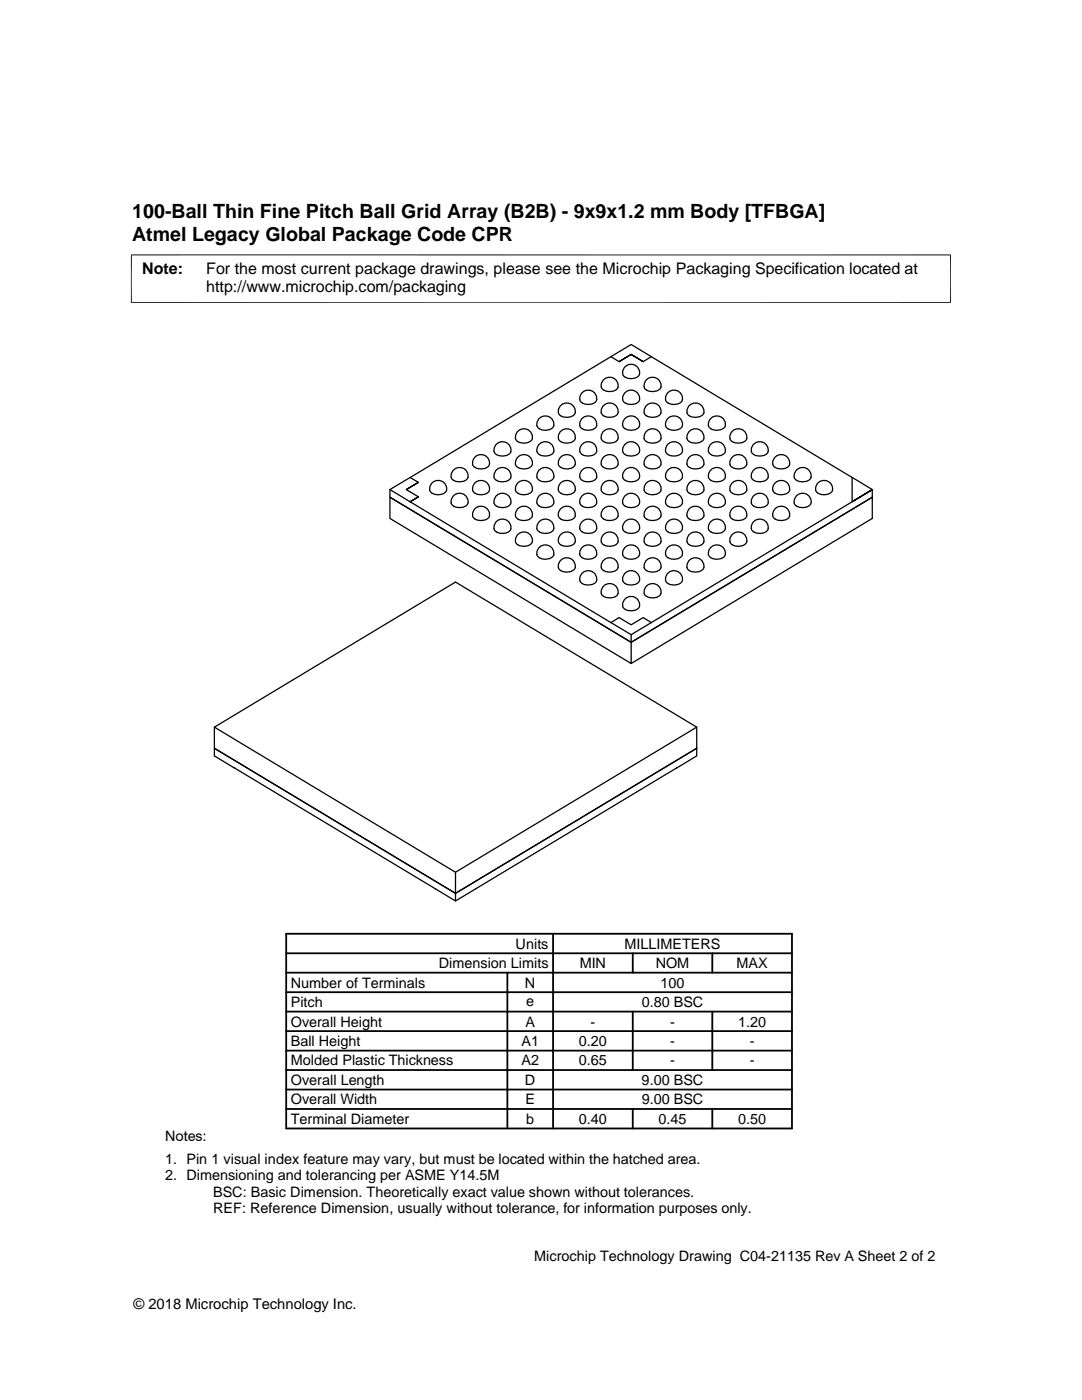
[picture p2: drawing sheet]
<svg xmlns="http://www.w3.org/2000/svg" width="216mm" height="279mm" viewBox="0 0 216 279" stroke-linecap="round" stroke-linejoin="round" font-family="sans-serif">
<g fill="none" stroke="#000" stroke-width=".25">
<path d="M116.3 78.2a1.68 1.68 0 0 1 2-.1 1.68 1.68 0 0 1 .7 1.9 2 2 0 0 1-3.3-.2l.2-1.1zM120.6 75.7a1.68 1.68 0 0 1 2-.2 1.68 1.68 0 0 1 .7 1.9 2.01 2.01 0 0 1-3.3-.2l.2-1zM121.9 71.2l4-2.5 44.1 26.6M121.9 71.2l1.6 1zM121.9 71.2h.1M121.9 71.2l-40 24.1M123.5 72.2l2.4-1.5 2.4 1.5-2.4-1.5zM124.8 73.1a1.68 1.68 0 0 1 2-.1 1.68 1.68 0 0 1 .8 1.8 2.01 2.01 0 0 1-3.4-.2l.2-1zM124.8 78.2a1.68 1.68 0 0 1 2-.1 1.68 1.68 0 0 1 .8 1.9 2 2 0 0 1-3.4-.2l.3-1.1zM128.3 72.2l1.7-1zM129.1 75.7a1.7 1.7 0 0 1 2-.2 1.7 1.7 0 0 1 .7 1.9 2.03 2.03 0 0 1-3.3-.2l.2-1zM133.4 78.2a1.69 1.69 0 0 1 2-.1 1.69 1.69 0 0 1 .7 1.9 2.02 2.02 0 0 1-3.3-.2l.2-1.1z"/>
<path d="M77.8 97.7v1.5l48.1 29v-1.5M77.8 99.2l48.1 29v4.2l-48.1-28.9zM81.1 97.7l2.4-1.4-2.4 1.4 2.4 1.4-1.7 1 1.7-1M83.5 96.3l-1.7-1-4 2.4 4 2.4M86.3 96.3a1.68 1.68 0 0 1 2-.2 1.68 1.68 0 0 1 .7 1.9 2.02 2.02 0 0 1-3.3-.2l.2-1.1zM90.6 98.8a1.68 1.68 0 0 1 2-.1 1.68 1.68 0 0 1 .7 1.9 2.01 2.01 0 0 1-3.3-.2l.2-1.1zM90.6 93.7a1.68 1.68 0 0 1 2-.2 1.68 1.68 0 0 1 .7 1.9 2.01 2.01 0 0 1-3.3-.2l.2-1zM94.9 96.3a1.7 1.7 0 0 1 2-.2 1.7 1.7 0 0 1 .7 1.9 2.03 2.03 0 0 1-3.3-.2l.2-1.1zM94.9 91.1a1.7 1.7 0 0 1 2-.1 1.7 1.7 0 0 1 .7 1.8 2.02 2.02 0 0 1-3.3-.2l.2-1zM99.2 93.7a1.7 1.7 0 0 1 2-.2 1.7 1.7 0 0 1 .7 1.9 2.04 2.04 0 0 1-3.3-.2l.2-1zM99.2 88.5a1.7 1.7 0 0 1 2-.1 1.7 1.7 0 0 1 .7 1.9 2.04 2.04 0 0 1-3.3-.2l.2-1.1zM99.2 98.8a1.7 1.7 0 0 1 2-.1 1.7 1.7 0 0 1 .7 1.9 2.04 2.04 0 0 1-3.3-.2l.2-1.1z"/>
<path d="M103.4 96.3a1.69 1.69 0 0 1 2.1-.2 1.69 1.69 0 0 1 .7 1.9 2.04 2.04 0 0 1-3.4-.2l.3-1.1zM103.4 86a1.69 1.69 0 0 1 2.1-.2 1.69 1.69 0 0 1 .7 1.9 2.04 2.04 0 0 1-3.4-.2l.3-1.1zM103.5 91.1a1.69 1.69 0 0 1 1.9-.1 1.69 1.69 0 0 1 .8 1.8 2.02 2.02 0 0 1-3.4-.2l.3-1zM107.7 83.4a1.69 1.69 0 0 1 2-.1 1.69 1.69 0 0 1 .7 1.8 2.04 2.04 0 0 1-3.3-.2l.2-1zM107.7 98.8a1.69 1.69 0 0 1 2-.1 1.69 1.69 0 0 1 .7 1.9 2.03 2.03 0 0 1-3.3-.2l.2-1.1zM107.7 93.7a1.69 1.69 0 0 1 2-.2 1.69 1.69 0 0 1 .7 1.9 2.03 2.03 0 0 1-3.3-.2l.2-1zM107.7 88.5a1.69 1.69 0 0 1 2-.1 1.69 1.69 0 0 1 .7 1.9 2.03 2.03 0 0 1-3.3-.2l.2-1.1zM112 96.3a1.69 1.69 0 0 1 2-.2 1.69 1.69 0 0 1 .7 1.9 2.01 2.01 0 0 1-3.3-.2l.2-1.1zM112 86a1.69 1.69 0 0 1 2-.2 1.69 1.69 0 0 1 .7 1.9 2 2 0 0 1-3.3-.2l.2-1.1zM112 80.8a1.68 1.68 0 0 1 2-.1 1.68 1.68 0 0 1 .7 1.9 2.01 2.01 0 0 1-3.3-.2l.2-1.1zM112 91.1a1.68 1.68 0 0 1 2-.1 1.68 1.68 0 0 1 .7 1.8 2.01 2.01 0 0 1-3.3-.2l.2-1zM116.3 98.8a1.68 1.68 0 0 1 2-.1 1.68 1.68 0 0 1 .7 1.9 2.01 2.01 0 0 1-3.3-.2l.2-1.1z"/>
<path d="M116.3 93.7a1.68 1.68 0 0 1 2-.2 1.68 1.68 0 0 1 .7 1.9 2.01 2.01 0 0 1-3.3-.2l.2-1zM116.3 88.5a1.68 1.68 0 0 1 2-.1 1.68 1.68 0 0 1 .7 1.9 2.01 2.01 0 0 1-3.3-.2l.2-1.1zM116.3 83.4a1.68 1.68 0 0 1 2-.1 1.68 1.68 0 0 1 .7 1.8 2.01 2.01 0 0 1-3.3-.2l.2-1zM120.6 86a1.68 1.68 0 0 1 2-.2 1.68 1.68 0 0 1 .7 1.9 2.01 2.01 0 0 1-3.3-.2l.2-1.1zM120.6 80.8a1.68 1.68 0 0 1 2-.1 1.68 1.68 0 0 1 .7 1.9 2.01 2.01 0 0 1-3.3-.2l.2-1.1zM120.6 96.3a1.68 1.68 0 0 1 2-.2 1.68 1.68 0 0 1 .7 1.9 2.01 2.01 0 0 1-3.3-.2l.2-1.1zM120.6 91.1a1.68 1.68 0 0 1 2-.1 1.68 1.68 0 0 1 .7 1.8 2 2 0 0 1-3.3-.2l.2-1zM124.8 83.4a1.68 1.68 0 0 1 2-.1 1.68 1.68 0 0 1 .8 1.8 2.02 2.02 0 0 1-3.4-.2l.2-1zM124.8 93.7a1.68 1.68 0 0 1 2-.2 1.68 1.68 0 0 1 .8 1.9 2.01 2.01 0 0 1-3.4-.2l.2-1zM124.8 88.5a1.68 1.68 0 0 1 2-.1 1.68 1.68 0 0 1 .8 1.9 2.01 2.01 0 0 1-3.4-.2l.2-1.1zM124.8 98.8a1.68 1.68 0 0 1 2-.1 1.68 1.68 0 0 1 .8 1.9 2.01 2.01 0 0 1-3.4-.2l.2-1.1zM129.1 96.3a1.7 1.7 0 0 1 2-.2 1.7 1.7 0 0 1 .7 1.9 2.03 2.03 0 0 1-3.3-.2l.2-1.1z"/>
<path d="M129.1 86a1.7 1.7 0 0 1 2-.2 1.7 1.7 0 0 1 .7 1.9 2.03 2.03 0 0 1-3.3-.2l.2-1.1zM129.1 80.8a1.7 1.7 0 0 1 2-.1 1.7 1.7 0 0 1 .7 1.9 2.03 2.03 0 0 1-3.3-.2l.2-1.1zM129.1 91.1a1.7 1.7 0 0 1 2-.1 1.7 1.7 0 0 1 .7 1.8 2.02 2.02 0 0 1-3.3-.2l.2-1zM133.4 83.4a1.7 1.7 0 0 1 2-.1 1.7 1.7 0 0 1 .7 1.8 2.04 2.04 0 0 1-3.3-.2l.2-1zM133.4 98.8a1.7 1.7 0 0 1 2-.1 1.7 1.7 0 0 1 .7 1.9 2.04 2.04 0 0 1-3.3-.2l.2-1.1zM133.4 93.7a1.7 1.7 0 0 1 2-.2 1.7 1.7 0 0 1 .7 1.9 2.04 2.04 0 0 1-3.3-.2l.2-1zM133.4 88.5a1.7 1.7 0 0 1 2-.1 1.7 1.7 0 0 1 .7 1.9 2.04 2.04 0 0 1-3.3-.2l.2-1.1zM137.7 96.3a1.7 1.7 0 0 1 2-.2 1.7 1.7 0 0 1 .7 1.9 2.04 2.04 0 0 1-3.3-.2l.2-1.1zM137.7 86a1.69 1.69 0 0 1 2-.2 1.69 1.69 0 0 1 .7 1.9 2.04 2.04 0 0 1-3.3-.2l.2-1.1zM137.7 80.8a1.69 1.69 0 0 1 2-.1 1.69 1.69 0 0 1 .7 1.9 2.04 2.04 0 0 1-3.3-.2l.2-1.1zM137.7 91.1a1.69 1.69 0 0 1 2-.1 1.69 1.69 0 0 1 .7 1.8 2.02 2.02 0 0 1-3.3-.2l.2-1zM141.9 83.4a1.69 1.69 0 0 1 2.1-.1 1.69 1.69 0 0 1 .7 1.8 2.04 2.04 0 0 1-3.3-.2l.2-1z"/>
<path d="M141.9 98.8a1.69 1.69 0 0 1 2.1-.1 1.69 1.69 0 0 1 .7 1.9 2.03 2.03 0 0 1-3.3-.2l.2-1.1zM141.9 93.7a1.69 1.69 0 0 1 2.1-.2 1.69 1.69 0 0 1 .7 1.9 2.03 2.03 0 0 1-3.3-.2l.2-1zM141.9 88.5a1.69 1.69 0 0 1 2.1-.1 1.69 1.69 0 0 1 .7 1.9 2.03 2.03 0 0 1-3.3-.2l.2-1.1zM146.2 96.3a1.69 1.69 0 0 1 2-.2 1.69 1.69 0 0 1 .7 1.9 2.01 2.01 0 0 1-3.3-.2l.2-1.1zM146.2 86a1.69 1.69 0 0 1 2-.2 1.69 1.69 0 0 1 .7 1.9 2 2 0 0 1-3.3-.2l.2-1.1zM146.2 91.1a1.68 1.68 0 0 1 2-.1 1.68 1.68 0 0 1 .7 1.8 2.01 2.01 0 0 1-3.3-.2l.2-1zM150.5 98.8a1.68 1.68 0 0 1 2-.1 1.68 1.68 0 0 1 .7 1.9 2 2 0 0 1-3.3-.2l.2-1.1zM150.5 93.7a1.68 1.68 0 0 1 2-.2 1.68 1.68 0 0 1 .7 1.9 2.01 2.01 0 0 1-3.3-.2l.2-1zM150.5 88.5a1.68 1.68 0 0 1 2-.1 1.68 1.68 0 0 1 .7 1.9 2.01 2.01 0 0 1-3.3-.2l.2-1.1zM154.8 96.3a1.68 1.68 0 0 1 2-.2 1.68 1.68 0 0 1 .7 1.9 2.01 2.01 0 0 1-3.3-.2l.2-1.1zM154.8 91.1a1.68 1.68 0 0 1 2-.1 1.68 1.68 0 0 1 .7 1.8 2 2 0 0 1-3.3-.2l.2-1zM159.1 98.8a1.68 1.68 0 0 1 2-.1 1.68 1.68 0 0 1 .7 1.9 2.01 2.01 0 0 1-3.3-.2l.2-1.1z"/>
<path d="M159.1 93.7a1.68 1.68 0 0 1 2-.2 1.68 1.68 0 0 1 .7 1.9 2.01 2.01 0 0 1-3.3-.2l.2-1zM163.3 96.3a1.7 1.7 0 0 1 2-.2 1.7 1.7 0 0 1 .8 1.9 2.03 2.03 0 0 1-3.3-.2l.1-1.1zM170 95.3l4.1 2.4-4.1 2.4 4.1-2.4M170 95.3v4.8M174.1 97.7v5.8l-48.2 28.9M174.1 97.7l-44.1 26.5M174.1 99.2l-48.2 29M81.8 100.1l40.1 24.1M81.8 100.1h.1M94.9 101.4a1.7 1.7 0 0 1 2-.1 1.7 1.7 0 0 1 .7 1.8 2.03 2.03 0 0 1-3.3-.1l.2-1.1zM99.2 104a1.69 1.69 0 0 1 2-.2 1.69 1.69 0 0 1 .7 1.9 2.02 2.02 0 0 1-3.3-.2l.2-1zM103.4 106.6a1.69 1.69 0 0 1 2.1-.2 1.69 1.69 0 0 1 .7 1.9 2.04 2.04 0 0 1-3.4-.2l.3-1.1z"/>
<path d="M103.4 101.4a1.69 1.69 0 0 1 2.1-.1 1.69 1.69 0 0 1 .7 1.8 2.04 2.04 0 0 1-3.4-.1l.3-1.1zM107.7 109.1a1.69 1.69 0 0 1 2-.1 1.69 1.69 0 0 1 .7 1.9 2.04 2.04 0 0 1-3.3-.2l.2-1.1zM107.7 104a1.69 1.69 0 0 1 2-.2 1.69 1.69 0 0 1 .7 1.9 2.03 2.03 0 0 1-3.3-.2l.2-1zM112 111.7a1.69 1.69 0 0 1 2-.1 1.69 1.69 0 0 1 .7 1.8 2 2 0 0 1-3.3-.2l.2-1zM112 106.6a1.69 1.69 0 0 1 2-.2 1.69 1.69 0 0 1 .7 1.9 2.01 2.01 0 0 1-3.3-.2l.2-1.1zM112 101.4a1.69 1.69 0 0 1 2-.1 1.69 1.69 0 0 1 .7 1.8 2.01 2.01 0 0 1-3.3-.1l.2-1.1zM116.3 114.3a1.68 1.68 0 0 1 2-.2 1.68 1.68 0 0 1 .7 1.9 2.01 2.01 0 0 1-3.3-.2l.2-1zM116.3 109.1a1.68 1.68 0 0 1 2-.1 1.68 1.68 0 0 1 .7 1.9 2.01 2.01 0 0 1-3.3-.2l.2-1.1zM116.3 104a1.68 1.68 0 0 1 2-.2 1.68 1.68 0 0 1 .7 1.9 2 2 0 0 1-3.3-.2l.2-1zM120.6 111.7a1.68 1.68 0 0 1 2-.1 1.68 1.68 0 0 1 .7 1.8 2.01 2.01 0 0 1-3.3-.2l.2-1zM120.6 106.6a1.68 1.68 0 0 1 2-.2 1.68 1.68 0 0 1 .7 1.9 2.01 2.01 0 0 1-3.3-.2l.2-1.1zM120.6 101.4a1.68 1.68 0 0 1 2-.1 1.68 1.68 0 0 1 .7 1.8 2.01 2.01 0 0 1-3.3-.1l.2-1.1z"/>
<path d="M120.6 116.8a1.68 1.68 0 0 1 2-.1 1.68 1.68 0 0 1 .7 1.9 2 2 0 0 1-3.3-.2l.2-1.1zM124.8 109.1a1.68 1.68 0 0 1 2-.1 1.68 1.68 0 0 1 .8 1.9 2.02 2.02 0 0 1-3.4-.2l.2-1.1zM124.8 114.3a1.68 1.68 0 0 1 2-.2 1.68 1.68 0 0 1 .8 1.9 2.01 2.01 0 0 1-3.4-.2l.2-1zM124.8 119.4a1.68 1.68 0 0 1 2-.1 1.68 1.68 0 0 1 .8 1.9 2.01 2.01 0 0 1-3.4-.2l.2-1.1zM124.8 104a1.68 1.68 0 0 1 2-.2 1.68 1.68 0 0 1 .8 1.9 2 2 0 0 1-3.4-.2l.3-1zM129.1 111.7a1.7 1.7 0 0 1 2-.1 1.7 1.7 0 0 1 .7 1.8 2.03 2.03 0 0 1-3.3-.2l.2-1zM129.1 106.6a1.7 1.7 0 0 1 2-.2 1.7 1.7 0 0 1 .7 1.9 2.03 2.03 0 0 1-3.3-.2l.2-1.1zM129.1 101.4a1.7 1.7 0 0 1 2-.1 1.7 1.7 0 0 1 .7 1.8 2.03 2.03 0 0 1-3.3-.1l.2-1.1zM129.1 116.8a1.7 1.7 0 0 1 2-.1 1.7 1.7 0 0 1 .7 1.9 2.02 2.02 0 0 1-3.3-.2l.2-1.1zM133.4 109.1a1.7 1.7 0 0 1 2-.1 1.7 1.7 0 0 1 .7 1.9 2.04 2.04 0 0 1-3.3-.2l.2-1.1zM133.4 114.3a1.7 1.7 0 0 1 2-.2 1.7 1.7 0 0 1 .7 1.9 2.04 2.04 0 0 1-3.3-.2l.2-1zM133.4 104a1.69 1.69 0 0 1 2-.2 1.69 1.69 0 0 1 .7 1.9 2.02 2.02 0 0 1-3.3-.2l.2-1z"/>
<path d="M137.7 111.7a1.69 1.69 0 0 1 2-.1 1.69 1.69 0 0 1 .7 1.8 2.04 2.04 0 0 1-3.3-.2l.2-1zM137.7 106.6a1.69 1.69 0 0 1 2-.2 1.69 1.69 0 0 1 .7 1.9 2.04 2.04 0 0 1-3.3-.2l.2-1.1zM137.7 101.4a1.69 1.69 0 0 1 2-.1 1.69 1.69 0 0 1 .7 1.8 2.04 2.04 0 0 1-3.3-.1l.2-1.1zM141.9 109.1a1.69 1.69 0 0 1 2.1-.1 1.69 1.69 0 0 1 .7 1.9 2.04 2.04 0 0 1-3.3-.2l.2-1.1zM142 104a1.69 1.69 0 0 1 1.9-.2 1.69 1.69 0 0 1 .8 1.9 2.03 2.03 0 0 1-3.3-.2l.2-1zM146.2 106.6a1.68 1.68 0 0 1 2-.2 1.68 1.68 0 0 1 .7 1.9 2.01 2.01 0 0 1-3.3-.2l.2-1.1zM146.2 101.4a1.68 1.68 0 0 1 2-.1 1.68 1.68 0 0 1 .7 1.8 2.01 2.01 0 0 1-3.3-.1l.2-1.1zM150.5 104a1.68 1.68 0 0 1 2-.2 1.68 1.68 0 0 1 .7 1.9 2.01 2.01 0 0 1-3.3-.2l.2-1zM154.8 101.4a1.68 1.68 0 0 1 2-.1 1.68 1.68 0 0 1 .7 1.8 2.01 2.01 0 0 1-3.3-.1l.2-1.1zM121.9 124.2l4 2.5 4.1-2.5M130 124.2l-1.7-.9-2.4 1.4-2.4-1.4-1.6 .9M42.8 145.1l48.1 29v4.2l-48.1-29z"/>
<path d="M42.8 145.1l48.1-28.9 48.1 28.9v4.2M139 149.3l-48.1 29M139 145.1l-48.1 29M139 149.3v1.6l-48.1 28.9-4-2.4M86.9 177.4l-44.1-26.5v-1.6l48.1 29v1.5M86.9 177.4h.1"/>
</g>
<path d="M26.1 50.9h163.7M26.2 50.8v9.7M189.7 50.8v9.7M26.1 60.4h163.7" fill="none" stroke="#000" stroke-width=".2"/>
<g fill="none" stroke="#000" stroke-width=".36">
<path d="M57.1 186.4h100.9v38.8h-100.9zM57.1 198h100.9M57.1 194.1h100.9M57.1 190.2h100.9M101.2 194.1v31.1M110.4 186.4v38.8M126.3 190.2v3.9M142.1 190.2v3.9M57.1 205.8h100.9M57.1 201.9h100.9M57.1 217.4h100.9M57.1 213.6h100.9"/>
<path d="M57.1 209.7h100.9M126.3 201.9v11.7M142.1 201.9v11.7M57.1 221.3h100.9M126.3 221.3v3.9M142.1 221.3v3.9"/>
</g>
<g font-size="3.9">
<text x="26.4" y="43.5">100-Ball Thin Fine Pitch Ball Grid Array (B2B) - 9x9x1.2 mm Body [TFBGA]</text>
<text x="26.4" y="48">Atmel Legacy Global Package Code CPR</text>
</g>
<g font-size="3.2">
<text x="28.4" y="54.6">Note:</text>
<text x="41.1" y="58.3">http://www.microchip.com/packaging</text>
<text x="41.1" y="54.6">For the most current package drawings, please see the Microchip Packaging Specification located at</text>
</g>
<g font-size="2.9">
<text x="102.9" y="189.3">Units</text>
<text x="124.6" y="189.3">MILLIMETERS</text>
<text x="58" y="197.1">Number of Terminals</text>
<text x="87.6" y="193.2">Dimension Limits</text>
<text x="104.8" y="197.1">N</text>
<text x="115.7" y="193.2">MIN</text>
<text x="130.8" y="193.2">NOM</text>
<text x="131.8" y="197.1">100</text>
<text x="147" y="193.2">MAX</text>
<text x="58" y="201">Pitch</text>
<text x="105" y="200.7">e</text>
<text x="128" y="201">0.80 BSC</text>
<text x="58" y="204.9">Overall Height</text>
<text x="58" y="208.7">Ball Height</text>
<text x="104.1" y="208.8">A1</text>
<text x="104.8" y="204.9">A</text>
<text x="115.5" y="208.7">0.20</text>
<text x="117.8" y="204.9">-</text>
<text x="133.7" y="204.9">-</text>
<text x="133.7" y="208.7">-</text>
<text x="147.3" y="204.9">1.20</text>
<text x="149.6" y="208.7">-</text>
<text x="58" y="212.6">Molded Plastic Thickness</text>
<text x="104.1" y="212.6">A2</text>
<text x="115.5" y="212.6">0.65</text>
<text x="133.7" y="212.6">-</text>
<text x="149.6" y="212.6">-</text>
<text x="58" y="216.5">Overall Length</text>
<text x="58" y="220.4">Overall Width</text>
<text x="104.7" y="216.5">D</text>
<text x="104.8" y="220.4">E</text>
<text x="128" y="216.5">9.00 BSC</text>
<text x="128" y="220.4">9.00 BSC</text>
<text x="32.9" y="227.6">Notes:</text>
<text x="58" y="224.3">Terminal Diameter</text>
<text x="105" y="224.3">b</text>
<text x="115.5" y="224.3">0.40</text>
<text x="131.4" y="224.3">0.45</text>
<text x="147.3" y="224.3">0.50</text>
<text x="32.9" y="232.2">1. Pin 1 visual index feature may vary, but must be located within the hatched area.</text>
<text x="32.9" y="235.5">2. Dimensioning and tolerancing per ASME Y14.5M</text>
<text x="42.5" y="238.8">BSC: Basic Dimension. Theoretically exact value shown without tolerances.</text>
<text x="42.5" y="242.2">REF: Reference Dimension, usually without tolerance, for information purposes only.</text>
<text x="106.6" y="251.7">Microchip Technology Drawing C04-21135 Rev A Sheet 2 of 2</text>
<text x="26.6" y="261.3">© 2018 Microchip Technology Inc.</text>
</g>
</svg>
